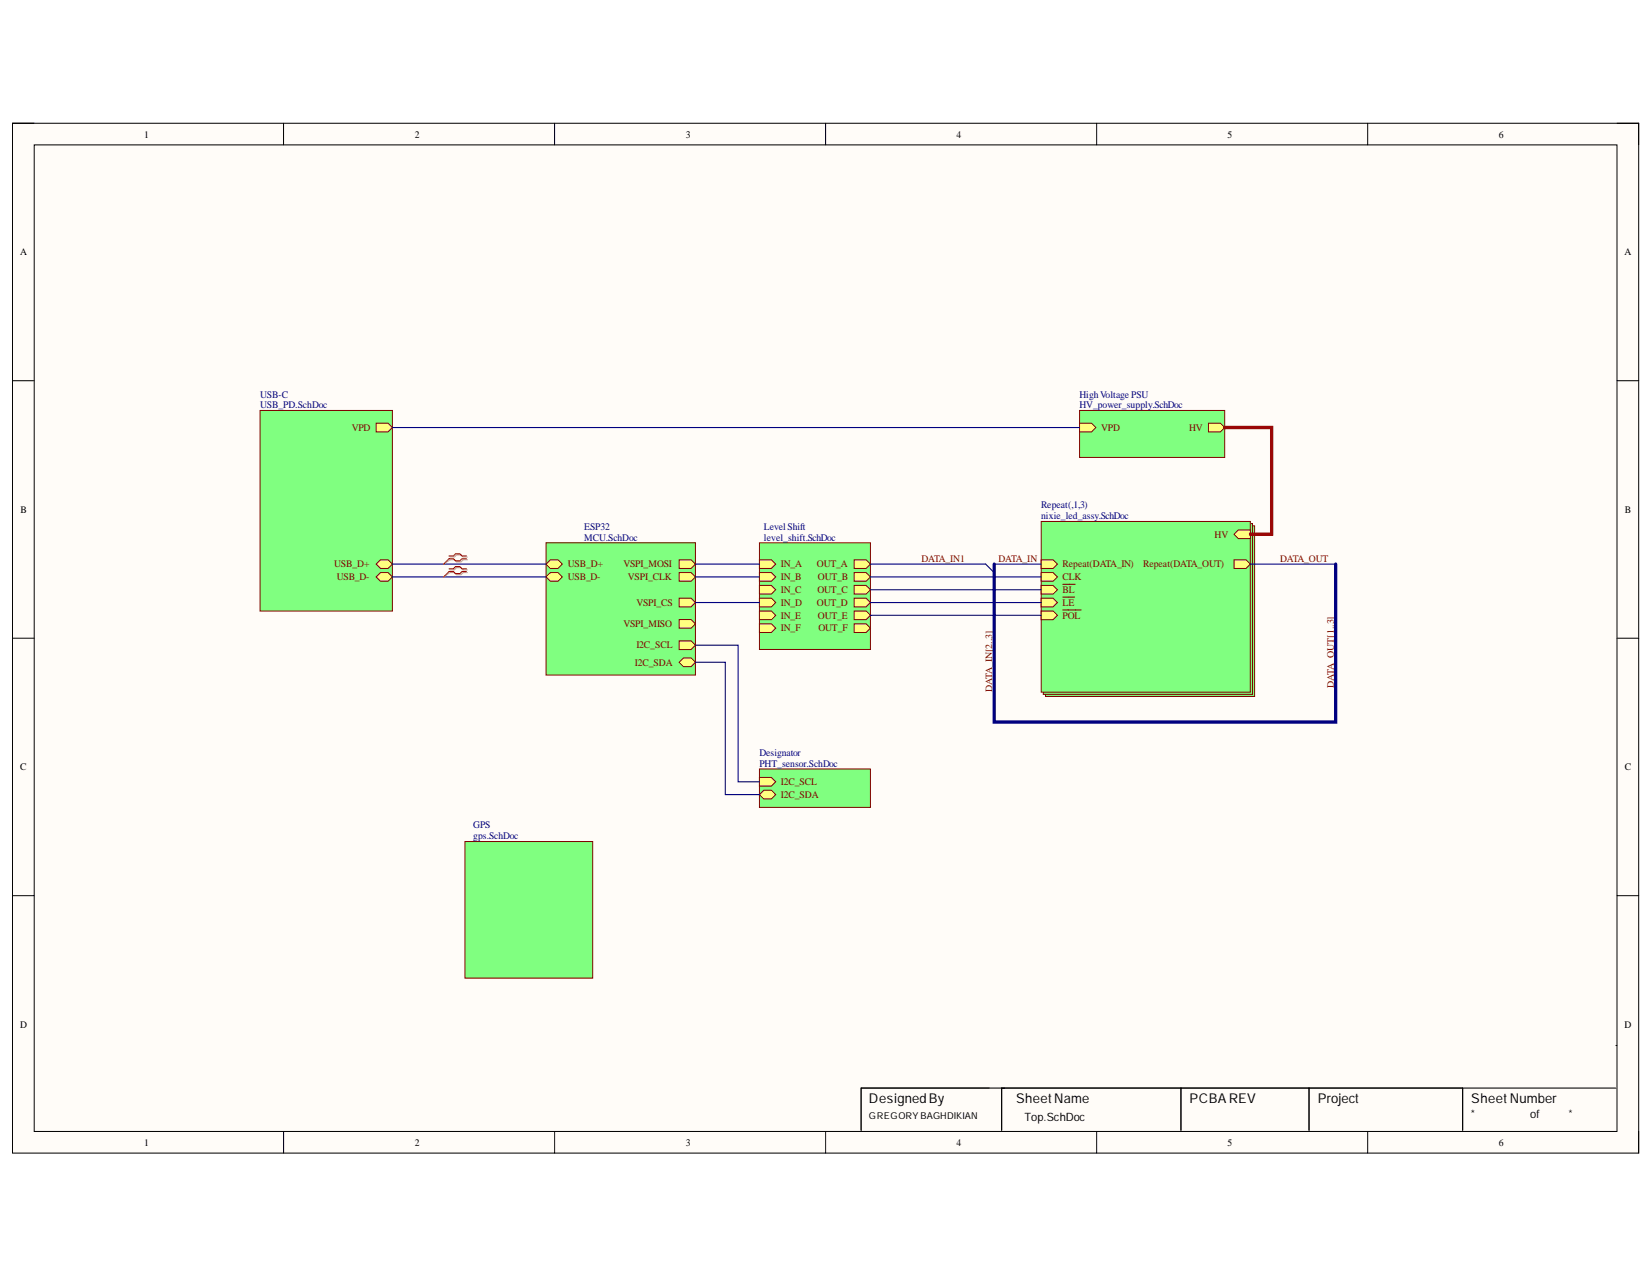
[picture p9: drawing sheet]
<svg xmlns="http://www.w3.org/2000/svg" width="279mm" height="216mm" viewBox="0 0 279 216" stroke-linecap="round" stroke-linejoin="round" font-family="sans-serif">
<path d="M2.1 20.8h275.1v174.2h-275.1z" fill-rule="evenodd" fill="#fffcf8"/>
<path d="M2.1 20.8h275.1v174.2h-275.1z" fill="none" stroke="#000" stroke-width=".17"/>
<path d="M5.8 24.5h267.7v166.8h-267.7z" fill-rule="evenodd" fill="#fffcf8"/>
<g fill="none" stroke="#000" stroke-width=".17">
<path d="M2.1 20.8h3.7M5.8 24.5h267.7v166.8h-267.7zM48 20.8v3.7M93.8 20.8v3.7M139.6 20.8v3.7M185.5 20.8v3.7M231.3 20.8v3.7M273.5 20.8h3.7v3.7M2.1 64.4h3.7M273.5 64.4h3.7M2.1 107.9h3.7M273.5 107.9h3.7"/>
<path d="M2.1 151.4h3.7M273.5 151.4h3.7M273.3 176.7h.1M48 191.3v3.7M93.8 191.3v3.7M139.6 191.3v3.7M169.4 184v7.1M185.5 191.3v3.7M199.7 184v7.1M221.4 184v7.1M231.3 191.3v3.7M247.4 184v7.1"/>
<path d="M273.3 184h-127.7v7.1M277.2 191.3v3.7"/>
</g>
<path d="M92.4 91.8h25.2v22.3h-25.2z" fill-rule="evenodd" fill="#80ff80"/>
<path d="M92.4 91.8h25.2v22.3h-25.2z" fill="none" stroke="#800000" stroke-width=".17"/>
<path d="M92.4 97.5l.7-.7h1.3l.7 .7-.7 .8h-1.3z" fill-rule="evenodd" fill="#ffff80"/>
<path d="M92.4 97.5l.7-.7h1.3l.7 .7-.7 .8h-1.3z" fill="none" stroke="#800000" stroke-width=".17"/>
<path d="M114.9 104.7h2l.7 .8-.7 .7h-2z" fill-rule="evenodd" fill="#ffff80"/>
<path d="M114.9 104.7h2l.7 .8-.7 .7h-2z" fill="none" stroke="#800000" stroke-width=".17"/>
<path d="M115.6 111.2h1.3l.7 .8-.7 .7h-1.3l-.7-.7z" fill-rule="evenodd" fill="#ffff80"/>
<path d="M115.6 111.2h1.3l.7 .8-.7 .7h-1.3l-.7-.7z" fill="none" stroke="#800000" stroke-width=".17"/>
<path d="M114.9 94.6h2l.7 .8-.7 .7h-2z" fill-rule="evenodd" fill="#ffff80"/>
<path d="M114.9 94.6h2l.7 .8-.7 .7h-2z" fill="none" stroke="#800000" stroke-width=".17"/>
<path d="M114.9 96.8h2l.7 .7-.7 .8h-2z" fill-rule="evenodd" fill="#ffff80"/>
<path d="M114.9 96.8h2l.7 .7-.7 .8h-2z" fill="none" stroke="#800000" stroke-width=".17"/>
<path d="M114.9 101.1h2l.7 .8-.7 .7h-2z" fill-rule="evenodd" fill="#ffff80"/>
<path d="M114.9 101.1h2l.7 .8-.7 .7h-2z" fill="none" stroke="#800000" stroke-width=".17"/>
<path d="M92.4 95.4l.7-.8h1.3l.7 .8-.7 .7h-1.3z" fill-rule="evenodd" fill="#ffff80"/>
<path d="M92.4 95.4l.7-.8h1.3l.7 .8-.7 .7h-1.3z" fill="none" stroke="#800000" stroke-width=".17"/>
<path d="M114.9 108.4h2l.7 .7-.7 .7h-2z" fill-rule="evenodd" fill="#ffff80"/>
<path d="M114.9 108.4h2l.7 .7-.7 .7h-2z" fill="none" stroke="#800000" stroke-width=".17"/>
<path d="M128.4 91.8h18.8v18h-18.8z" fill-rule="evenodd" fill="#80ff80"/>
<path d="M128.4 91.8h18.8v18h-18.8z" fill="none" stroke="#800000" stroke-width=".17"/>
<path d="M128.4 94.6h2.1l.7 .8-.7 .7h-2.1z" fill-rule="evenodd" fill="#ffff80"/>
<path d="M128.4 94.6h2.1l.7 .8-.7 .7h-2.1z" fill="none" stroke="#800000" stroke-width=".17"/>
<path d="M128.4 96.8h2.1l.7 .7-.7 .8h-2.1z" fill-rule="evenodd" fill="#ffff80"/>
<path d="M128.4 96.8h2.1l.7 .7-.7 .8h-2.1z" fill="none" stroke="#800000" stroke-width=".17"/>
<path d="M128.4 105.5h2.1l.7 .7-.7 .7h-2.1z" fill-rule="evenodd" fill="#ffff80"/>
<path d="M128.4 105.5h2.1l.7 .7-.7 .7h-2.1z" fill="none" stroke="#800000" stroke-width=".17"/>
<path d="M128.4 103.3h2.1l.7 .7-.7 .8h-2.1z" fill-rule="evenodd" fill="#ffff80"/>
<path d="M128.4 103.3h2.1l.7 .7-.7 .8h-2.1z" fill="none" stroke="#800000" stroke-width=".17"/>
<path d="M128.4 101.1h2.1l.7 .8-.7 .7h-2.1z" fill-rule="evenodd" fill="#ffff80"/>
<path d="M128.4 101.1h2.1l.7 .8-.7 .7h-2.1z" fill="none" stroke="#800000" stroke-width=".17"/>
<path d="M128.4 99h2.1l.7 .7-.7 .7h-2.1z" fill-rule="evenodd" fill="#ffff80"/>
<path d="M128.4 99h2.1l.7 .7-.7 .7h-2.1z" fill="none" stroke="#800000" stroke-width=".17"/>
<path d="M144.5 101.1h2l.7 .8-.7 .7h-2z" fill-rule="evenodd" fill="#ffff80"/>
<path d="M144.5 101.1h2l.7 .8-.7 .7h-2z" fill="none" stroke="#800000" stroke-width=".17"/>
<path d="M144.5 96.8h2l.7 .7-.7 .8h-2z" fill-rule="evenodd" fill="#ffff80"/>
<path d="M144.5 96.8h2l.7 .7-.7 .8h-2z" fill="none" stroke="#800000" stroke-width=".17"/>
<path d="M144.5 94.6h2l.7 .8-.7 .7h-2z" fill-rule="evenodd" fill="#ffff80"/>
<path d="M144.5 94.6h2l.7 .8-.7 .7h-2z" fill="none" stroke="#800000" stroke-width=".17"/>
<path d="M144.5 105.5h2l.7 .7-.7 .7h-2z" fill-rule="evenodd" fill="#ffff80"/>
<path d="M144.5 105.5h2l.7 .7-.7 .7h-2z" fill="none" stroke="#800000" stroke-width=".17"/>
<path d="M144.5 99h2l.7 .7-.7 .7h-2z" fill-rule="evenodd" fill="#ffff80"/>
<path d="M144.5 99h2l.7 .7-.7 .7h-2z" fill="none" stroke="#800000" stroke-width=".17"/>
<path d="M144.5 103.3h2l.7 .7-.7 .8h-2z" fill-rule="evenodd" fill="#ffff80"/>
<path d="M144.5 103.3h2l.7 .7-.7 .8h-2z" fill="none" stroke="#800000" stroke-width=".17"/>
<path d="M78.6 142.3h21.6v23.1h-21.6z" fill-rule="evenodd" fill="#80ff80"/>
<path d="M78.6 142.3h21.6v23.1h-21.6z" fill="none" stroke="#800000" stroke-width=".17"/>
<path d="M176.8 88.9h35.4v28.9h-35.4z" fill-rule="evenodd" fill="#80ff80"/>
<path d="M176.8 88.9h35.4v28.9h-35.4z" fill="none" stroke="#800000" stroke-width=".17"/>
<path d="M176.5 88.5h35.3v28.9h-35.3z" fill-rule="evenodd" fill="#80ff80"/>
<path d="M176.5 88.5h35.3v28.9h-35.3z" fill="none" stroke="#800000" stroke-width=".17"/>
<path d="M176.1 88.2h35.4v28.8h-35.4z" fill-rule="evenodd" fill="#80ff80"/>
<path d="M176.1 88.2h35.4v28.8h-35.4z" fill="none" stroke="#800000" stroke-width=".17"/>
<path d="M176.1 94.6h2l.7 .8-.7 .7h-2z" fill-rule="evenodd" fill="#ffff80"/>
<path d="M176.1 94.6h2l.7 .8-.7 .7h-2z" fill="none" stroke="#800000" stroke-width=".17"/>
<path d="M176.1 96.8h2l.7 .7-.7 .8h-2z" fill-rule="evenodd" fill="#ffff80"/>
<path d="M176.1 96.8h2l.7 .7-.7 .8h-2z" fill="none" stroke="#800000" stroke-width=".17"/>
<path d="M176.1 99h2l.7 .7-.7 .7h-2z" fill-rule="evenodd" fill="#ffff80"/>
<path d="M176.1 99h2l.7 .7-.7 .7h-2z" fill="none" stroke="#800000" stroke-width=".17"/>
<path d="M179.8 98.8h2" fill="none" stroke="#800000" stroke-width=".18"/>
<path d="M176.1 101.1h2l.7 .8-.7 .7h-2z" fill-rule="evenodd" fill="#ffff80"/>
<path d="M176.1 101.1h2l.7 .8-.7 .7h-2z" fill="none" stroke="#800000" stroke-width=".17"/>
<path d="M179.8 101h1.9" fill="none" stroke="#800000" stroke-width=".18"/>
<path d="M176.1 103.3h2l.7 .7-.7 .8h-2z" fill-rule="evenodd" fill="#ffff80"/>
<path d="M176.1 103.3h2l.7 .7-.7 .8h-2z" fill="none" stroke="#800000" stroke-width=".17"/>
<path d="M179.8 103.1h3.1" fill="none" stroke="#800000" stroke-width=".18"/>
<path d="M208.7 94.6h2l.8 .8-.8 .7h-2z" fill-rule="evenodd" fill="#ffff80"/>
<path d="M208.7 94.6h2l.8 .8-.8 .7h-2z" fill="none" stroke="#800000" stroke-width=".17"/>
<path d="M209.4 89.6h2.1v1.5h-2.1l-.7-.8z" fill-rule="evenodd" fill="#ffff80"/>
<path d="M209.4 89.6h2.1v1.5h-2.1l-.7-.8z" fill="none" stroke="#800000" stroke-width=".17"/>
<path d="M166.7 95.4l1.4 1.4" fill="none" stroke="#000080" stroke-width=".19"/>
<path d="M182.6 69.4h24.5v7.9h-24.5z" fill-rule="evenodd" fill="#80ff80"/>
<path d="M182.6 69.4h24.5v7.9h-24.5z" fill="none" stroke="#800000" stroke-width=".17"/>
<path d="M182.6 71.6h2l.7 .7-.7 .7h-2z" fill-rule="evenodd" fill="#ffff80"/>
<path d="M182.6 71.6h2l.7 .7-.7 .7h-2z" fill="none" stroke="#800000" stroke-width=".17"/>
<path d="M204.4 71.6h2l.7 .7-.7 .7h-2z" fill-rule="evenodd" fill="#ffff80"/>
<path d="M204.4 71.6h2l.7 .7-.7 .7h-2z" fill="none" stroke="#800000" stroke-width=".17"/>
<path d="M44 69.4h22.4v33.9h-22.4z" fill-rule="evenodd" fill="#80ff80"/>
<path d="M44 69.4h22.4v33.9h-22.4z" fill="none" stroke="#800000" stroke-width=".17"/>
<path d="M63.6 71.5h2l.8 .8-.8 .7h-2z" fill-rule="evenodd" fill="#ffff80"/>
<path d="M63.6 71.5h2l.8 .8-.8 .7h-2z" fill="none" stroke="#800000" stroke-width=".17"/>
<path d="M64.3 96.8h1.3l.8 .7-.8 .8h-1.3l-.7-.8z" fill-rule="evenodd" fill="#ffff80"/>
<path d="M64.3 96.8h1.3l.8 .7-.8 .8h-1.3l-.7-.8z" fill="none" stroke="#800000" stroke-width=".17"/>
<path d="M63.6 95.4l.7-.8h1.3l.8 .8-.8 .7h-1.3z" fill-rule="evenodd" fill="#ffff80"/>
<path d="M63.6 95.4l.7-.8h1.3l.8 .8-.8 .7h-1.3z" fill="none" stroke="#800000" stroke-width=".17"/>
<path d="M168.2 95.4v26.7h57.7v-26.7" fill="none" stroke="#000080" stroke-width=".56"/>
<path d="M128.4 130h18.8v6.5h-18.8z" fill-rule="evenodd" fill="#80ff80"/>
<path d="M128.4 130h18.8v6.5h-18.8z" fill="none" stroke="#800000" stroke-width=".17"/>
<path d="M128.4 131.4h2.1l.7 .8-.7 .7h-2.1z" fill-rule="evenodd" fill="#ffff80"/>
<path d="M128.4 131.4h2.1l.7 .8-.7 .7h-2.1z" fill="none" stroke="#800000" stroke-width=".17"/>
<path d="M128.4 134.3l.8-.7h1.3l.7 .7-.7 .8h-1.3z" fill-rule="evenodd" fill="#ffff80"/>
<path d="M128.4 134.3l.8-.7h1.3l.7 .7-.7 .8h-1.3z" fill="none" stroke="#800000" stroke-width=".17"/>
<path d="M66.4 97.5h26M66.4 95.4h26M117.6 97.5h10.8M117.6 95.4h10.8M147.2 95.4h19.5M117.6 112h5.1v22.3h5.7M117.6 109.1h7.2v23.1h3.6M117.6 101.9h10.8" fill="none" stroke="#000080" stroke-width=".19"/>
<path d="M66.4 72.3h116.2M147.2 99.7h28.9M147.2 97.5h28.9M168.2 95.4h7.9M211.5 95.4h14.4M147.2 104h28.9M147.2 101.9h28.9" fill="none" stroke="#000080" stroke-width=".18"/>
<path d="M207.1 72.3h8v18h-3.6" fill="none" stroke="#980000" stroke-width=".56"/>
<path d="M76.1 94.2h.8l.3-.4h.8l.3 .4h.8M76.1 94.6h.8l.3 .4h.8l.3-.4h.8M76.1 96.3h.8l.3-.3h.8l.3 .3h.8M76.1 96.8h.8l.3 .4h.8l.3-.4h.8" fill="none" stroke="#d0a19e" stroke-width=".19"/>
<path d="M76.1 94.6l-1.1 .8M76.1 96.8l-1.1 .7" fill="none" stroke="#d0a19e" stroke-width=".17"/>
<path d="M75.9 94h.8l.3-.4h.8l.3 .4h.8M75.9 94.5h.8l.3 .3h.8l.3-.3h.8M75.9 96.2h.8l.3-.4h.8l.3 .4h.8M75.9 96.6h.8l.3 .4h.8l.3-.4h.8" fill="none" stroke="#f00" stroke-width=".19"/>
<path d="M75.9 94.5l-.9 .9M75.9 96.6l-.9 .9" fill="none" stroke="#f00" stroke-width=".17"/>
<g font-size="2.3">
<text x="147" y="186.5">DesignedBy</text>
<text x="171.8" y="186.5">SheetName</text>
<text x="201.2" y="186.5">PCBAREV</text>
<text x="222.9" y="186.4">Project</text>
<text x="248.8" y="186.4">SheetNumber</text>
</g>
<g font-size="1.9">
<text x="173.3" y="189.5">Top.SchDoc</text>
<text x="248.8" y="189">*</text>
<text x="258.8" y="189">of</text>
<text x="265.3" y="189">*</text>
</g>
<g font-size="1.7">
<text x="24.4" y="23.3">1</text>
<text x="70.1" y="23.3">2</text>
<text x="116" y="23.3">3</text>
<text x="161.8" y="23.3">4</text>
<text x="207.6" y="23.3">5</text>
<text x="253.5" y="23.3">6</text>
<text x="3.4" y="43.1">A</text>
<text x="274.7" y="43.1">A</text>
<text x="3.5" y="86.7">B</text>
<text x="274.8" y="86.7">B</text>
<text x="3.4" y="130.3">C</text>
<text x="274.8" y="130.3">C</text>
<text x="3.4" y="173.7">D</text>
<text x="274.7" y="173.7">D</text>
<text x="24.4" y="193.7">1</text>
<text x="70.1" y="193.7">2</text>
<text x="116" y="193.7">3</text>
<text x="161.8" y="193.7">4</text>
<text x="207.6" y="193.7">5</text>
<text x="253.5" y="193.7">6</text>
</g>
<g font-size="1.7" fill="#000080">
<text x="44" y="67.2">USB-C</text>
<text x="44" y="69">USB_PD.SchDoc</text>
<text x="182.6" y="67.2">High Voltage PSU</text>
<text x="182.6" y="69">HV_power_supply.SchDoc</text>
<text x="98.8" y="89.6">ESP32</text>
<text x="129.2" y="89.6">LevelShift</text>
<text x="176.1" y="85.9">Repeat(,1,3)</text>
<text x="176.1" y="87.8">nixie_led_assy.SchDoc</text>
<text x="98.8" y="91.4">MCU.SchDoc</text>
<text x="129.2" y="91.4">level_shift.SchDoc</text>
<text x="128.4" y="127.8">Designator</text>
<text x="128.4" y="129.7">PHT_sensor.SchDoc</text>
<text x="80" y="140.1">GPS</text>
<text x="80" y="141.9">gps.SchDoc</text>
</g>
<g font-size="1.7" fill="#800000">
<text x="59.5" y="72.8">VPD</text>
<text x="186.2" y="72.8">VPD</text>
<text x="201.1" y="72.8">HV</text>
<text x="56.5" y="95.9">USB_D+</text>
<text x="96" y="95.9">USB_D+</text>
<text x="105.4" y="95.9">VSPI_MOSI</text>
<text x="132.1" y="95.9">IN_A</text>
<text x="138.2" y="95.9">OUT_A</text>
<text x="155.9" y="95">DATA_IN1</text>
<text x="168.9" y="95">DATA_IN</text>
<text x="179.7" y="95.9">Repeat(DATA_IN)</text>
<text x="193.3" y="95.9">Repeat(DATA_OUT)</text>
<text x="205.4" y="90.9">HV</text>
<text x="216.5" y="95">DATA_OUT</text>
<text x="56.9" y="98.1">USB_D-</text>
<text x="96" y="98.1">USB_D-</text>
<text x="106.2" y="98.1">VSPI_CLK</text>
<text x="132.1" y="98.1">IN_B</text>
<text x="132.1" y="100.2">IN_C</text>
<text x="138.3" y="100.2">OUT_C</text>
<text x="138.3" y="98.1">OUT_B</text>
<text x="179.7" y="98.1">CLK</text>
<text x="179.7" y="100.2">BL</text>
<text x="105.4" y="106.1">VSPI_MISO</text>
<text x="107.6" y="102.4">VSPI_CS</text>
<text x="132.1" y="106.7">IN_F</text>
<text x="132.1" y="104.6">IN_E</text>
<text x="132.1" y="102.4">IN_D</text>
<text x="138.2" y="102.4">OUT_D</text>
<text x="138.3" y="104.6">OUT_E</text>
<text x="138.4" y="106.7">OUT_F</text>
<text x="179.7" y="102.4">LE</text>
<text x="179.7" y="104.6">POL</text>
<text x="107.4" y="112.6">I2C_SDA</text>
<text x="107.6" y="109.6">I2C_SCL</text>
<text x="132.1" y="132.7">I2C_SCL</text>
<text x="132.1" y="134.9">I2C_SDA</text>
</g>
<g font-size="1.6" fill="#800000">
<text x="167.8" y="117.1" transform="rotate(-90 167.8 117.1)">DATA_IN[2..3]</text>
<text x="225.6" y="116.3" transform="rotate(-90 225.6 116.3)">DATA_OUT[1..3]</text>
</g>
<text font-size="1.6" x="147" y="189.1">GREGORY BAGHDIKIAN</text>
</svg>
